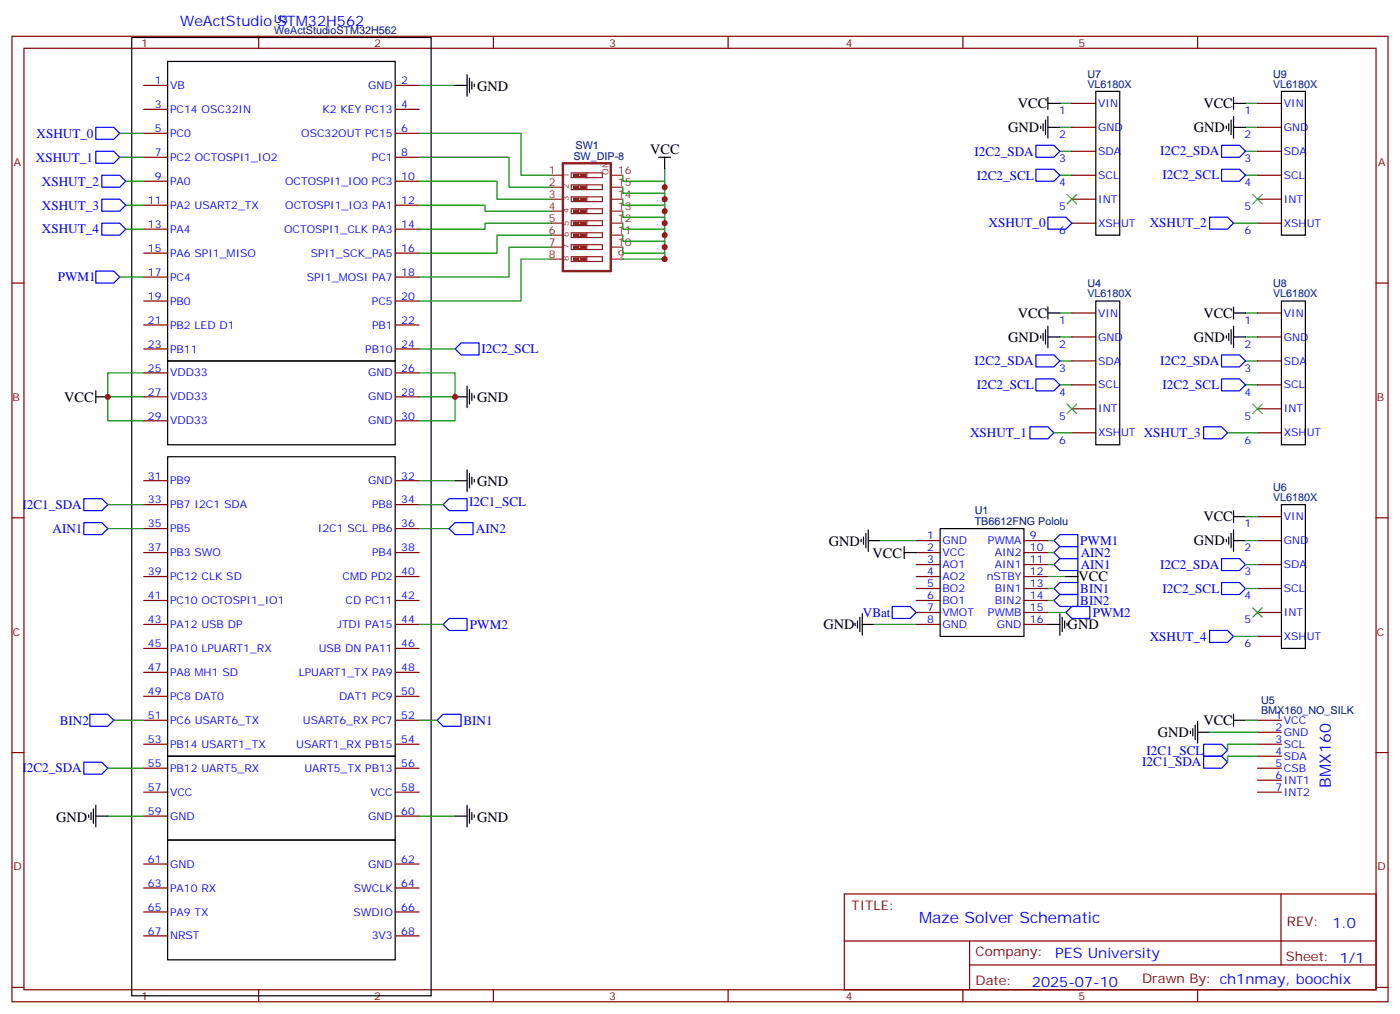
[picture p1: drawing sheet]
<svg xmlns="http://www.w3.org/2000/svg" width="412mm" height="299mm" viewBox="0 0 412 299" stroke-linecap="round" stroke-linejoin="round" font-family="sans-serif">
<g fill="none" stroke="#870000" stroke-width=".35">
<path d="M3.5 10.7h405.4v284.3h-405.4zM7.1 14.2h398.2v277.3h-398.2zM76.2 10.7v3.5M145.3 10.7v3.5M214.5 10.7v3.5M283.6 10.7v3.5M352.8 10.7v3.5M42.3 25.2h7.1M42.3 32.2h7.1M42.3 39.3h7.1M116.4 25.2h7.1M116.4 32.2h7.1"/>
<path d="M116.4 39.3h7.1M315.7 37.5h7.1M315.7 30.4h7.1M370.4 37.5h7.1M370.4 30.4h7.1M42.3 46.3h7.1M42.3 53.4h7.1M116.4 46.3h7.1M116.4 53.4h7.1M315.7 58.7h7.1M315.7 51.6h7.1M315.7 44.6h7.1"/>
<path d="M370.4 58.7h7.1M370.4 51.6h7.1M370.4 44.6h7.1M42.3 60.4h7.1M42.3 67.5h7.1M42.3 74.5h7.1M116.4 60.4h7.1M116.4 67.5h7.1M116.4 74.5h7.1M315.7 65.7h7.1M370.4 65.7h7.1M3.5 83.4h3.6"/>
<path d="M42.3 81.6h7.1M42.3 88.7h7.1M42.3 95.7h7.1M116.4 81.6h7.1M116.4 88.7h7.1M116.4 95.7h7.1M315.7 99.2h7.1M315.7 92.2h7.1M370.4 99.2h7.1M370.4 92.2h7.1M405.3 83.4h3.6M42.3 102.8h7.1"/>
<path d="M42.3 109.8h7.1M42.3 116.9h7.1M116.4 102.8h7.1M116.4 109.8h7.1M116.4 116.9h7.1M315.7 113.3h7.1M315.7 106.3h7.1M370.4 113.3h7.1M370.4 106.3h7.1M42.3 123.9h7.1M116.4 123.9h7.1M315.7 127.5h7.1"/>
<path d="M315.7 120.4h7.1M370.4 127.5h7.1M370.4 120.4h7.1M3.5 152.5h3.6M42.3 141.6h7.1M42.3 148.6h7.1M42.3 155.7h7.1M116.4 141.6h7.1M116.4 148.6h7.1M116.4 155.7h7.1M269.9 159.2h7M301.6 159.2h7.1"/>
<path d="M370.4 159.2h7.1M370.4 152.2h7.1M405.3 152.5h3.6M42.3 162.7h7.1M42.3 169.8h7.1M42.3 176.8h7.1M116.4 162.7h7.1M116.4 169.8h7.1M116.4 176.8h7.1M269.9 162.7h7M269.9 166.3h7M269.9 169.8h7"/>
<path d="M269.9 173.3h7M269.9 176.8h7M301.6 162.7h7.1M301.6 166.3h7.1M301.6 169.8h7.1M301.6 173.3h7.1M301.6 176.8h7.1M370.4 166.3h7.1M370.4 173.3h7.1M42.3 183.9h7.1M42.3 191h7.1M42.3 198h7.1"/>
<path d="M116.4 183.9h7.1M116.4 191h7.1M116.4 198h7.1M269.9 180.4h7M269.9 183.9h7M301.6 180.4h7.1M301.6 183.9h7.1M370.4 180.4h7.1M370.4 187.4h7.1M42.3 212.1h7.1M42.3 219.2h7.1M42.3 205.1h7.1"/>
<path d="M116.4 212.1h7.1M116.4 219.2h7.1M116.4 205.1h7.1M370.4 212.1h7.1M370.4 215.7h7.1M370.4 219.2h7.1M3.5 221.7h3.6M42.3 226.2h7.1M42.3 233.3h7.1M116.4 226.2h7.1M116.4 233.3h7.1M370.4 222.7h7.1"/>
<path d="M370.4 226.2h7.1M370.4 229.8h7.1M370.4 233.3h7.1M405.3 221.7h3.6M42.3 240.3h7.1M42.3 254.5h7.1M116.4 240.3h7.1M116.4 254.5h7.1M42.3 261.5h7.1M42.3 268.6h7.1M42.3 275.6h7.1M116.4 261.5h7.1"/>
<path d="M116.4 268.6h7.1M116.4 275.6h7.1M248.7 263.3h156.6v28.2h-156.6zM248.7 277.1h156.5M285.6 277.1v14.1M377.3 263.3v20.9M3.5 290.8h3.6M76.2 291.5v3.5M145.3 291.5v3.5M214.5 291.5v3.5M283.6 291.5v3.5M285.6 284.2h119.6"/>
<path d="M352.8 291.5v3.5M405.3 290.8h3.6"/>
</g>
<g fill="none" stroke="#000" stroke-width=".35">
<path d="M38.8 11h88.2v282.3h-88.2zM49.4 18.1h67v88.2h-67zM134.1 25.2h3.5M137.6 22v6.3M138.3 23v4.3M139 24.1v2.1M139.7 24.8v.7M306.6 37.1v.8M307.3 36.4v2.2M308 35.4v4.2M308.7 28.7v3.5M308.7 34.3v6.4"/>
<path d="M308.7 30.4h3.5M308.7 37.5h3.5M322.8 26.9h7v42.4h-7zM361.2 37.1v.8M361.9 36.4v2.2M362.7 35.4v4.2M363.4 28.7v3.5M363.4 34.3v6.4M363.4 30.4h3.5M363.4 37.5h3.5M377.5 26.9h7v42.4h-7zM194 46.3h3.6"/>
<path d="M195.8 46.3v3.5M306.6 98.9v.7M307.3 98.2v2.1M308 97.1v4.3M308.7 92.2h3.5M308.7 90.4v3.5M308.7 96.1v6.3M308.7 99.2h3.5M322.8 88.7h7v42.3h-7zM361.2 98.9v.7M361.9 98.2v2.1M362.7 97.1v4.3"/>
<path d="M363.4 90.4v3.5M363.4 96.1v6.3M363.4 92.2h3.5M363.4 99.2h3.5M377.5 88.7h7v42.3h-7zM28.2 116.9h3.5M28.2 115.1v3.5M49.4 106.3h67v24.7h-67zM134.1 116.9h3.5M137.6 113.7v6.4M138.3 114.8v4.2M139 115.8v2.1"/>
<path d="M139.7 116.5v.7M49.4 134.5h67v88.2h-67zM137.6 138.4v6.3M138.3 139.5v4.2M134.1 141.6h3.5M139 140.5v2.1M139.7 141.2v.7M253.6 158.9v.7M254.4 158.2v2.1M255.1 157.1v4.2M255.8 159.2h3.5M255.8 156v6.4"/>
<path d="M276.9 155.7h24.7v31.7h-24.7zM361.2 158.9v.7M361.9 158.2v2.1M362.7 157.1v4.2M363.4 159.2h3.5M363.4 150.4v3.5M363.4 156v6.4M363.4 152.2h3.5M377.5 148.6h7v42.4h-7zM266.3 162.7h3.6M266.3 161v3.5M314 169.8h3.5"/>
<path d="M317.5 168v3.6M251.9 183.6v.7M252.6 182.8v2.2M253.3 181.8v4.2M254 183.9h3.5M254 180.7v6.4M308.7 183.9h3.5M312.2 180.7v6.4M312.9 181.8v4.2M313.6 182.8v2.2M314.3 183.6v.7M350.7 215.3v.7"/>
<path d="M351.4 214.6v2.1M352.1 213.5v4.3M352.8 215.7h3.5M352.8 212.5v6.3M363.4 210.4v3.5M363.4 212.1h3.5M26.1 240v.7M26.8 239.3v2.1M27.5 238.2v4.3M28.2 237.2v6.3M49.4 222.7h67v24.7h-67zM137.6 237.2v6.3"/>
<path d="M138.3 238.2v4.3M139 239.3v2.1M139.7 240v.7M28.2 240.3h3.5M49.4 247.4h67v35.3h-67zM134.1 240.3h3.5"/>
</g>
<g fill="none" stroke="#008700" stroke-width=".35">
<path d="M35.3 39.3h7M123.5 39.3h30v12.3h8.8M123.5 25.2h10.6M312.2 30.4h3.5M312.2 37.5h3.5M366.9 30.4h3.5M366.9 37.5h3.5M35.3 46.3h7M37 53.4h5.3M123.5 46.3h26.4v8.8h12.4M123.5 53.4h22.9v5.3h15.9M183.4 58.7v1.7h12.4v1.8"/>
<path d="M183.4 55.1v1.8h12.4v1.8M183.4 51.6v1.8h12.4v1.7M195.8 49.8v26.5h-12.4M312.2 44.6h3.5M312.2 51.6h3.5M366.9 44.6h3.5M366.9 51.6h3.5M37 60.4h5.3M37 67.5h5.3M123.5 60.4h19.4v1.8h19.4M162.3 65.7h-19.4v1.8h-19.4M162.3 69.3h-15.9v5.2h-22.9"/>
<path d="M162.3 72.8h-12.4v8.8h-26.4M162.3 76.3h-8.8v12.4h-30M183.4 72.8v1.7h12.4v1.8M183.4 69.3v1.7h12.4v1.8M183.4 65.7v1.8h12.4v1.8M183.4 62.2v1.8h12.4v1.7M363.4 65.7h7M35.3 81.6h7M312.2 92.2h3.5M312.2 99.2h3.5M366.9 92.2h3.5M366.9 99.2h3.5"/>
<path d="M31.7 116.9h10.6M42.3 109.8h-10.6v14.1h10.6M123.5 109.8h10.6v14.1h-10.6M123.5 116.9h10.6M123.5 102.8h10.6M312.2 106.3h3.5M312.2 113.3h3.5M366.9 106.3h3.5M366.9 113.3h3.5M310.4 127.5h5.3M361.6 127.5h8.8M31.7 155.7h10.6"/>
<path d="M31.7 148.6h10.6M123.5 141.6h10.6M123.5 155.7h8.8M123.5 148.6h7M259.3 159.2h10.6M308.7 159.2h1.7M366.9 159.2h3.5M366.9 152.2h3.5M308.7 169.8h5.3M308.7 173.3h1.7M308.7 166.3h1.7M308.7 162.7h1.7"/>
<path d="M308.7 176.8h1.7M366.9 173.3h3.5M366.9 166.3h3.5M123.5 183.9h7M257.5 183.9h12.4M308.7 180.4h5.3M363.4 187.4h7M33.5 212.1h8.8M123.5 212.1h5.3M356.3 215.7h14.1M366.9 212.1h3.5M370.4 219.2h-8.8v1.7"/>
<path d="M31.7 226.2h10.6M370.4 222.7h-8.8v1.8M31.7 240.3h10.6M123.5 240.3h10.6"/>
</g>
<g fill="none" stroke="#00f" stroke-width=".35">
<path d="M28.2 37.5h5.3l1.8 1.8-1.8 1.7h-5.3zM28.2 44.6h5.3l1.8 1.7-1.8 1.8h-5.3zM30 51.6h5.3l1.7 1.8-1.7 1.7h-5.3zM30 58.7h5.3l1.7 1.7-1.7 1.8h-5.3zM305.2 42.8h5.2l1.8 1.8-1.8 1.7h-5.2zM305.2 49.8h5.2l1.8 1.8-1.8 1.8h-5.2zM359.8 42.8h5.3l1.8 1.8-1.8 1.7h-5.3zM359.8 49.8h5.3l1.8 1.8-1.8 1.8h-5.3zM28.2 79.8h5.3l1.8 1.8-1.8 1.8h-5.3zM30 65.7h5.3l1.7 1.8-1.7 1.8h-5.3zM308.7 64h5.3l1.7 1.7-1.7 1.8h-5.3zM356.3 64h5.3l1.8 1.7-1.8 1.8h-5.3z"/>
<path d="M135.8 101h5.3v3.5h-5.3l-1.7-1.7zM305.2 104.5h5.2l1.8 1.8-1.8 1.8h-5.2zM305.2 111.6h5.2l1.8 1.7-1.8 1.8h-5.2zM359.8 104.5h5.3l1.8 1.8-1.8 1.8h-5.3zM359.8 111.6h5.3l1.8 1.7-1.8 1.8h-5.3zM303.4 125.7h5.3l1.7 1.8-1.7 1.7h-5.3zM354.5 125.7h5.3l1.8 1.8-1.8 1.7h-5.3zM24.7 146.9h5.3l1.7 1.7-1.7 1.8h-5.3zM24.7 153.9h5.3l1.7 1.8-1.7 1.7h-5.3zM130.5 148.6l1.8-1.7h5.3v3.5h-5.3zM132.3 155.7l1.8-1.8h5.2v3.5h-5.2zM310.4 159.2l1.8-1.8h5.3v3.6h-5.3z"/>
<path d="M262.8 178.6h5.3l1.8 1.8-1.8 1.7h-5.3zM310.4 162.7l1.8-1.7h5.3v3.5h-5.3zM310.4 166.3l1.8-1.8h5.3v3.5h-5.3zM310.4 173.3l1.8-1.7h5.3v3.5h-5.3zM310.4 176.8l1.8-1.7h5.3v3.5h-5.3zM359.8 171.6h5.3l1.8 1.7-1.8 1.8h-5.3zM359.8 164.5h5.3l1.8 1.8-1.8 1.7h-5.3zM132.3 182.1h5.3v3.6h-5.3l-1.8-1.8zM314 180.4l1.7-1.8h5.3v3.5h-5.3zM356.3 185.7h5.3l1.8 1.7-1.8 1.8h-5.3zM26.5 210.4h5.2l1.8 1.7-1.8 1.8h-5.2zM128.8 212.1l1.7-1.7h5.3v3.5h-5.3z"/>
<path d="M354.5 219.2h5.3l1.8 1.7-1.8 1.8h-5.3zM24.7 224.5h5.3l1.7 1.7-1.7 1.8h-5.3zM354.5 222.7h5.3l1.8 1.8-1.8 1.7h-5.3z"/>
</g>
<g fill="none" stroke="#8c2424" stroke-width=".35">
<path d="M162.3 58.7h3.5M162.3 55.1h3.5M162.3 51.6h3.5M168.3 50.9h9.1v1.4h-9.1zM168.3 54.4h9.1v1.4h-9.1zM168.3 58h9.1v1.4h-9.1zM170.4 59h.7M170.4 58.3h.7M170.4 55.5h.7M170.4 54.8h.7M170.4 52h.7M170.4 51.3h.7"/>
<path d="M172.9 50.9v1.4M172.9 54.4v1.4M172.9 58v1.4M179.9 58.7h3.5M179.9 55.1h3.5M179.9 51.6h3.5M162.3 76.3h3.5M162.3 72.8h3.5M162.3 69.3h3.5M162.3 65.7h3.5M162.3 62.2h3.5M168.3 75.6h9.1v1.4h-9.1z"/>
<path d="M168.3 61.5h9.1v1.4h-9.1zM168.3 65h9.1v1.4h-9.1zM168.3 68.5h9.1v1.5h-9.1zM168.3 72.1h9.1v1.4h-9.1zM170.4 76.7h.7M170.4 76h.7M170.4 73.1h.7M170.4 72.4h.7M170.4 69.6h.7M170.4 68.9h.7M170.4 66.1h.7M170.4 65.4h.7"/>
<path d="M170.4 62.5h.7M170.4 61.8h.7M172.9 61.5v1.4M172.9 65v1.4M172.9 68.5v1.5M172.9 72.1v1.4M172.9 75.6v1.4M179.9 76.3h3.5M179.9 72.8h3.5M179.9 69.3h3.5M179.9 65.7h3.5M179.9 62.2h3.5"/>
</g>
<path d="M165.8 48.1h14.1v31.7h-14.1z" fill="none" stroke="#8c2424" stroke-width=".71"/>
<g fill="#8c2424" stroke="#8c2424" stroke-width=".35">
<path d="M171.1 76h1.4v.7h-1.4z"/>
<path d="M169 76h1.4v.7h-1.4z"/>
<path d="M171.1 72.4h1.4v.7h-1.4z"/>
<path d="M169 72.4h1.4v.7h-1.4z"/>
<path d="M171.1 68.9h1.4v.7h-1.4z"/>
<path d="M169 68.9h1.4v.7h-1.4z"/>
<path d="M171.1 65.4h1.4v.7h-1.4z"/>
<path d="M169 65.4h1.4v.7h-1.4z"/>
<path d="M171.1 61.8h1.4v.7h-1.4z"/>
<path d="M169 61.8h1.4v.7h-1.4z"/>
<path d="M171.1 58.3h1.4v.7h-1.4z"/>
<path d="M169 58.3h1.4v.7h-1.4z"/>
<path d="M171.1 54.8h1.4v.7h-1.4z"/>
<path d="M169 54.8h1.4v.7h-1.4z"/>
<path d="M171.1 51.3h1.4v.7h-1.4z"/>
<path d="M169 51.3h1.4v.7h-1.4z"/>
</g>
<path d="M314.3 57.3l2.8 2.8M317.1 57.3l-2.8 2.8M369 57.3l2.8 2.8M371.8 57.3l-2.8 2.8M314.3 119l2.8 2.8M317.1 119l-2.8 2.8M369 119l2.8 2.8M371.8 119l-2.8 2.8M369 179l2.8 2.8M371.8 179l-2.8 2.8" fill="none" stroke="#3c3" stroke-width=".35"/>
<g fill="#c00">
<circle cx="134.1" cy="116.9" r=".88"/>
<circle cx="195.8" cy="76.3" r=".88"/>
<circle cx="195.8" cy="72.8" r=".88"/>
<circle cx="195.8" cy="69.3" r=".88"/>
<circle cx="195.8" cy="65.7" r=".88"/>
<circle cx="195.8" cy="62.2" r=".88"/>
<circle cx="195.8" cy="58.7" r=".88"/>
<circle cx="195.8" cy="55.1" r=".88"/>
<circle cx="31.8" cy="116.9" r=".88"/>
</g>
<g font-size="4.6" fill="#00f">
<text x="392" y="232" transform="rotate(-90 392 232)">BMX160</text>
<text x="270.8" y="271.8">Maze Solver Schematic</text>
</g>
<g font-size="4.2" fill="#00f">
<text x="53.1" y="7.7">WeActStudio STM32H562</text>
<text x="392.5" y="273.2">1.0</text>
<text x="310.8" y="282.1">PES University</text>
<text x="304" y="290.6">2025-07-10</text>
</g>
<g font-size="4.2">
<text x="140.5" y="26.8">GND</text>
<text x="299.8" y="31.9">VCC</text>
<text x="354.5" y="31.9">VCC</text>
<text x="297" y="38.9">GND</text>
<text x="351.7" y="38.9">GND</text>
<text x="191.5" y="45.5">VCC</text>
<text x="299.8" y="93.6">VCC</text>
<text x="354.5" y="93.6">VCC</text>
<text x="297" y="100.6">GND</text>
<text x="351.7" y="100.6">GND</text>
<text x="18.9" y="118.5">VCC</text>
<text x="140.5" y="118.5">GND</text>
<text x="140.5" y="143.2">GND</text>
<text x="354.5" y="153.6">VCC</text>
<text x="244.1" y="160.8">GND</text>
<text x="351.7" y="160.6">GND</text>
<text x="257" y="164.4">VCC</text>
<text x="317.7" y="171.2">VCC</text>
<text x="242.5" y="185.3">GND</text>
<text x="314.5" y="185.3">GND</text>
<text x="354.5" y="213.5">VCC</text>
<text x="341.1" y="217.1">GND</text>
<text x="16.6" y="242">GND</text>
<text x="140.5" y="242">GND</text>
</g>
<g font-size="3.9" fill="#00f">
<text x="10.8" y="40.5">XSHUT_0</text>
<text x="10.6" y="47.6">XSHUT_1</text>
<text x="287.1" y="45.8">I2C2_SDA</text>
<text x="341.7" y="45.8">I2C2_SDA</text>
<text x="287.7" y="52.9">I2C2_SCL</text>
<text x="342.4" y="52.8">I2C2_SCL</text>
<text x="12.3" y="54.6">XSHUT_2</text>
<text x="12.3" y="61.7">XSHUT_3</text>
<text x="12.3" y="68.8">XSHUT_4</text>
<text x="291.2" y="67">XSHUT_0</text>
<text x="338.7" y="67">XSHUT_2</text>
<text x="17" y="82.9">PWM1</text>
<text x="141.8" y="104.1">I2C2_SCL</text>
<text x="287.1" y="107.6">I2C2_SDA</text>
<text x="341.7" y="107.5">I2C2_SDA</text>
<text x="287.7" y="114.6">I2C2_SCL</text>
<text x="342.4" y="114.6">I2C2_SCL</text>
<text x="285.7" y="128.7">XSHUT_1</text>
<text x="336.9" y="128.7">XSHUT_3</text>
<text x="6.6" y="149.8">I2C1_SDA</text>
<text x="138.2" y="149">I2C1_SCL</text>
<text x="15.5" y="157">AIN1</text>
<text x="140.2" y="157">AIN2</text>
<text x="318.2" y="160.6">PWM1</text>
<text x="318.3" y="164">AIN2</text>
<text x="318.3" y="167.5">AIN1</text>
<text x="341.7" y="167.5">I2C2_SDA</text>
<text x="318.2" y="174.6">BIN1</text>
<text x="318.2" y="178.1">BIN2</text>
<text x="342.4" y="174.6">I2C2_SCL</text>
<text x="138.4" y="185.3">PWM2</text>
<text x="254.2" y="181.6">VBat</text>
<text x="321.9" y="181.8">PWM2</text>
<text x="338.7" y="188.7">XSHUT_4</text>
<text x="17.6" y="213.4">BIN2</text>
<text x="136.5" y="213.4">BIN1</text>
<text x="6.6" y="227.4">I2C2_SDA</text>
<text x="336.5" y="225.7">I2C1_SDA</text>
<text x="337.7" y="222.2">I2C1_SCL</text>
</g>
<g font-size="3.9" fill="#800">
<text x="250.9" y="268.1">TITLE:</text>
<text x="379.1" y="272.8">REV:</text>
<text x="287.4" y="281.7">Company:</text>
<text x="378.7" y="282.9">Sheet: 1/1</text>
<text x="287.4" y="290">Date:</text>
<text x="336.4" y="289.4">Drawn By: ch1nmay, boochix</text>
</g>
<g font-size="3.2" fill="#000080">
<text x="80.7" y="10">WeActStudioSTM32H562</text>
<text x="80.7" y="6.9">U3</text>
<text x="320.3" y="22.9">U7</text>
<text x="375" y="22.9">U9</text>
<text x="320.3" y="25.9">VL6180X</text>
<text x="375" y="25.9">VL6180X</text>
<text x="168.9" y="47">SW_DIP-8</text>
<text x="169.6" y="43.9">SW1</text>
<text x="320.3" y="87.6">VL6180X</text>
<text x="320.3" y="84.7">U4</text>
<text x="375" y="87.6">VL6180X</text>
<text x="375" y="84.7">U8</text>
<text x="375" y="147.6">VL6180X</text>
<text x="375" y="144.6">U6</text>
<text x="287.1" y="154.6">TB6612FNG Pololu</text>
<text x="287.1" y="151.5">U1</text>
<text x="371.5" y="207.4">U5</text>
<text x="371.5" y="210.4">BMX160_NO_SILK</text>
</g>
<g font-size="3.2" fill="#800">
<text x="41.6" y="13.8">1</text>
<text x="110.3" y="13.8">2</text>
<text x="179.4" y="13.8">3</text>
<text x="249.2" y="13.8">4</text>
<text x="317.7" y="13.8">5</text>
<text x="4.1" y="48.9">A</text>
<text x="405.9" y="48.9">A</text>
<text x="3.7" y="118">B</text>
<text x="405.5" y="118">B</text>
<text x="3.7" y="187.2">C</text>
<text x="405.6" y="187.2">C</text>
<text x="4" y="256.3">D</text>
<text x="405.8" y="256.3">D</text>
<text x="41.6" y="294.6">1</text>
<text x="110.3" y="294.6">2</text>
<text x="179.4" y="294.6">3</text>
<text x="249.2" y="294.6">4</text>
<text x="317.7" y="294.6">5</text>
</g>
<g font-size="3.2" fill="#00f">
<text x="45.6" y="24.8">1</text>
<text x="50.1" y="26.2">VB</text>
<text x="108.4" y="26.2">GND</text>
<text x="118.2" y="24.8">2</text>
<text x="45.6" y="31.9">3</text>
<text x="50.1" y="33.3">PC14 OSC32IN</text>
<text x="95" y="33.3">K2 KEY PC13</text>
<text x="118.2" y="31.9">4</text>
<text x="312" y="33.6">1</text>
<text x="323.5" y="31.5">VIN</text>
<text x="366.6" y="33.6">1</text>
<text x="378.2" y="31.5">VIN</text>
<text x="45.6" y="38.9">5</text>
<text x="50.1" y="40.3">PC0</text>
<text x="88.7" y="40.3">OSC32OUT PC15</text>
<text x="118.2" y="38.9">6</text>
<text x="312" y="40.7">2</text>
<text x="323.5" y="38.6">GND</text>
<text x="366.6" y="40.7">2</text>
<text x="378.2" y="38.6">GND</text>
<text x="45.6" y="46">7</text>
<text x="50.1" y="47.4">PC2 OCTOSPI1_IO2</text>
<text x="109.6" y="47.4">PC1</text>
<text x="118.2" y="46">8</text>
<text x="312" y="47.7">3</text>
<text x="323.5" y="45.6">SDA</text>
<text x="366.6" y="47.7">3</text>
<text x="378.2" y="45.6">SDA</text>
<text x="45.6" y="53">9</text>
<text x="118.2" y="53">10</text>
<text x="323.5" y="52.7">SCL</text>
<text x="378.2" y="52.7">SCL</text>
<text x="50.1" y="54.4">PA0</text>
<text x="84" y="54.4">OCTOSPI1_IO0 PC3</text>
<text x="312" y="54.8">4</text>
<text x="323.5" y="59.7">INT</text>
<text x="366.6" y="54.8">4</text>
<text x="378.2" y="59.7">INT</text>
<text x="43.6" y="60.1">11</text>
<text x="50.1" y="61.5">PA2 USART2_TX</text>
<text x="84" y="61.5">OCTOSPI1_IO3 PA1</text>
<text x="118.2" y="60.1">12</text>
<text x="312" y="61.8">5</text>
<text x="366.6" y="61.8">5</text>
<text x="43.6" y="67.1">13</text>
<text x="50.1" y="68.5">PA4</text>
<text x="83.7" y="68.5">OCTOSPI1_CLK PA3</text>
<text x="118.2" y="67.1">14</text>
<text x="312" y="68.9">6</text>
<text x="323.5" y="66.8">XSHUT</text>
<text x="366.6" y="68.9">6</text>
<text x="378.2" y="66.8">XSHUT</text>
<text x="43.6" y="74.2">15</text>
<text x="50.1" y="75.6">PA6 SPI1_MISO</text>
<text x="91.6" y="75.6">SPI1_SCK_PA5</text>
<text x="118.2" y="74.2">16</text>
<text x="43.6" y="81.2">17</text>
<text x="50.1" y="82.7">PC4</text>
<text x="90.4" y="82.7">SPI1_MOSI PA7</text>
<text x="118.2" y="81.2">18</text>
<text x="43.6" y="88.3">19</text>
<text x="50.1" y="89.7">PB0</text>
<text x="109.6" y="89.7">PC5</text>
<text x="118.2" y="88.3">20</text>
<text x="43.6" y="95.4">21</text>
<text x="118.2" y="95.4">22</text>
<text x="312" y="95.4">1</text>
<text x="323.5" y="93.2">VIN</text>
<text x="366.6" y="95.4">1</text>
<text x="378.2" y="93.2">VIN</text>
<text x="50.1" y="96.8">PB2 LED D1</text>
<text x="109.6" y="96.8">PB1</text>
<text x="323.5" y="100.3">GND</text>
<text x="378.2" y="100.3">GND</text>
<text x="43.6" y="102.4">23</text>
<text x="50.1" y="103.8">PB11</text>
<text x="107.6" y="103.8">PB10</text>
<text x="118.2" y="102.4">24</text>
<text x="312" y="102.4">2</text>
<text x="323.5" y="107.4">SDA</text>
<text x="366.6" y="102.4">2</text>
<text x="378.2" y="107.4">SDA</text>
<text x="43.6" y="109.5">25</text>
<text x="50.1" y="110.9">VDD33</text>
<text x="108.4" y="110.9">GND</text>
<text x="118.2" y="109.5">26</text>
<text x="312" y="109.5">3</text>
<text x="366.6" y="109.5">3</text>
<text x="43.6" y="116.5">27</text>
<text x="50.1" y="117.9">VDD33</text>
<text x="108.4" y="117.9">GND</text>
<text x="118.2" y="116.5">28</text>
<text x="312" y="116.5">4</text>
<text x="323.5" y="114.4">SCL</text>
<text x="366.6" y="116.5">4</text>
<text x="378.2" y="114.4">SCL</text>
<text x="43.6" y="123.6">29</text>
<text x="50.1" y="125">VDD33</text>
<text x="108.4" y="125">GND</text>
<text x="118.2" y="123.6">30</text>
<text x="312" y="123.6">5</text>
<text x="323.5" y="121.5">INT</text>
<text x="366.6" y="123.6">5</text>
<text x="378.2" y="121.5">INT</text>
<text x="312" y="130.6">6</text>
<text x="323.5" y="128.5">XSHUT</text>
<text x="366.6" y="130.6">6</text>
<text x="378.2" y="128.5">XSHUT</text>
<text x="43.6" y="141.2">31</text>
<text x="50.1" y="142.6">PB9</text>
<text x="108.4" y="142.6">GND</text>
<text x="118.2" y="141.2">32</text>
<text x="43.6" y="148.3">33</text>
<text x="50.1" y="149.7">PB7 I2C1 SDA</text>
<text x="109.6" y="149.7">PB8</text>
<text x="118.2" y="148.3">34</text>
<text x="43.6" y="155.3">35</text>
<text x="118.2" y="155.3">36</text>
<text x="366.6" y="155.3">1</text>
<text x="378.2" y="153.2">VIN</text>
<text x="50.1" y="156.7">PB5</text>
<text x="93.6" y="156.7">I2C1 SCL PB6</text>
<text x="273.1" y="158.9">1</text>
<text x="277.6" y="160.3">GND</text>
<text x="291" y="160.3">PWMA</text>
<text x="303.4" y="158.9">9</text>
<text x="378.2" y="160.3">GND</text>
<text x="43.6" y="162.4">37</text>
<text x="50.1" y="163.8">PB3 SWO</text>
<text x="109.6" y="163.8">PB4</text>
<text x="118.2" y="162.4">38</text>
<text x="273.1" y="162.4">2</text>
<text x="273.1" y="165.9">3</text>
<text x="277.6" y="163.8">VCC</text>
<text x="277.6" y="167.3">AO1</text>
<text x="293" y="163.8">AIN2</text>
<text x="293" y="167.3">AIN1</text>
<text x="303.4" y="162.4">10</text>
<text x="303.4" y="165.9">11</text>
<text x="366.6" y="162.4">2</text>
<text x="378.2" y="167.3">SDA</text>
<text x="43.6" y="169.4">39</text>
<text x="50.1" y="170.9">PC12 CLK SD</text>
<text x="100.9" y="170.9">CMD PD2</text>
<text x="118.2" y="169.4">40</text>
<text x="273.1" y="169.4">4</text>
<text x="273.1" y="173">5</text>
<text x="277.6" y="170.9">AO2</text>
<text x="290.7" y="170.9">nSTBY</text>
<text x="303.4" y="169.4">12</text>
<text x="303.4" y="173">13</text>
<text x="366.6" y="169.4">3</text>
<text x="43.6" y="176.5">41</text>
<text x="50.1" y="177.9">PC10 OCTOSPI1_IO1</text>
<text x="101.8" y="177.9">CD PC11</text>
<text x="118.2" y="176.5">42</text>
<text x="273.1" y="176.5">6</text>
<text x="277.6" y="174.4">BO2</text>
<text x="277.6" y="177.9">BO1</text>
<text x="293" y="174.4">BIN1</text>
<text x="293" y="177.9">BIN2</text>
<text x="303.4" y="176.5">14</text>
<text x="366.6" y="176.5">4</text>
<text x="378.2" y="174.4">SCL</text>
<text x="43.6" y="183.6">43</text>
<text x="50.1" y="185">PA12 USB DP</text>
<text x="99.3" y="185">JTDI PA15</text>
<text x="118.2" y="183.6">44</text>
<text x="273.1" y="180">7</text>
<text x="273.1" y="183.6">8</text>
<text x="277.6" y="181.4">VMOT</text>
<text x="277.6" y="185">GND</text>
<text x="291" y="181.4">PWMB</text>
<text x="293.6" y="185">GND</text>
<text x="303.4" y="180">15</text>
<text x="303.4" y="183.6">16</text>
<text x="366.6" y="183.6">5</text>
<text x="378.2" y="181.4">INT</text>
<text x="43.6" y="190.6">45</text>
<text x="118.2" y="190.6">46</text>
<text x="366.6" y="190.6">6</text>
<text x="378.2" y="188.5">XSHUT</text>
<text x="43.6" y="197.7">47</text>
<text x="50.1" y="192">PA10 LPUART1_RX</text>
<text x="93.9" y="192">USB DN PA11</text>
<text x="118.2" y="197.7">48</text>
<text x="50.1" y="199.1">PA8 MH1 SD</text>
<text x="88" y="199.1">LPUART1_TX PA9</text>
<text x="43.6" y="204.7">49</text>
<text x="50.1" y="206.1">PC8 DAT0</text>
<text x="99.9" y="206.1">DAT1 PC9</text>
<text x="118.2" y="204.7">50</text>
<text x="43.6" y="211.8">51</text>
<text x="50.1" y="213.2">PC6 USART6_TX</text>
<text x="89.2" y="213.2">USART6_RX PC7</text>
<text x="118.2" y="211.8">52</text>
<text x="375.7" y="211.8">1</text>
<text x="375.7" y="215.3">2</text>
<text x="378.2" y="213.2">VCC</text>
<text x="43.6" y="218.8">53</text>
<text x="50.1" y="220.2">PB14 USART1_TX</text>
<text x="87.2" y="220.2">USART1_RX PB15</text>
<text x="118.2" y="218.8">54</text>
<text x="375.7" y="218.8">3</text>
<text x="378.2" y="216.7">GND</text>
<text x="378.2" y="220.2">SCL</text>
<text x="43.6" y="225.9">55</text>
<text x="50.1" y="227.3">PB12 UART5_RX</text>
<text x="89.7" y="227.3">UART5_TX PB13</text>
<text x="118.2" y="225.9">56</text>
<text x="375.7" y="222.4">4</text>
<text x="375.7" y="225.9">5</text>
<text x="378.2" y="223.8">SDA</text>
<text x="378.2" y="227.3">CSB</text>
<text x="43.6" y="232.9">57</text>
<text x="118.2" y="232.9">58</text>
<text x="375.7" y="229.4">6</text>
<text x="375.7" y="232.9">7</text>
<text x="378.2" y="230.8">INT1</text>
<text x="43.6" y="240">59</text>
<text x="50.1" y="234.4">VCC</text>
<text x="109.1" y="234.4">VCC</text>
<text x="118.2" y="240">60</text>
<text x="378.2" y="234.4">INT2</text>
<text x="50.1" y="241.4">GND</text>
<text x="108.4" y="241.4">GND</text>
<text x="43.6" y="254.1">61</text>
<text x="50.1" y="255.5">GND</text>
<text x="108.4" y="255.5">GND</text>
<text x="118.2" y="254.1">62</text>
<text x="43.6" y="261.2">63</text>
<text x="50.1" y="262.6">PA10 RX</text>
<text x="104.2" y="262.6">SWCLK</text>
<text x="118.2" y="261.2">64</text>
<text x="43.6" y="268.2">65</text>
<text x="50.1" y="269.6">PA9 TX</text>
<text x="104.1" y="269.6">SWDIO</text>
<text x="118.2" y="268.2">66</text>
<text x="43.6" y="275.3">67</text>
<text x="118.2" y="275.3">68</text>
<text x="50.1" y="276.7">NRST</text>
<text x="109.5" y="276.7">3V3</text>
</g>
<g font-size="3.2" fill="#8d2323">
<text x="161.7" y="51.3">1</text>
<text x="182" y="51.3">16</text>
<text x="161.7" y="54.8">2</text>
<text x="161.7" y="58.3">3</text>
<text x="182" y="58.3">14</text>
<text x="182" y="54.8">15</text>
<text x="161.7" y="61.8">4</text>
<text x="161.7" y="65.4">5</text>
<text x="182" y="65.4">12</text>
<text x="182" y="61.8">13</text>
<text x="161.7" y="68.9">6</text>
<text x="182" y="68.9">11</text>
<text x="161.7" y="72.4">7</text>
<text x="161.7" y="76">8</text>
<text x="182" y="76">9</text>
<text x="182" y="72.4">10</text>
</g>
<g font-size="2.5" fill="#8d2323">
<text x="167.6" y="52.4" transform="rotate(-90 167.6 52.4)">1</text>
<text x="179.2" y="51.5" transform="rotate(-90 179.2 51.5)">ON</text>
<text x="167.6" y="59.1" transform="rotate(-90 167.6 59.1)">3</text>
<text x="167.6" y="55.6" transform="rotate(-90 167.6 55.6)">2</text>
<text x="167.6" y="62.7" transform="rotate(-90 167.6 62.7)">4</text>
<text x="167.6" y="69.8" transform="rotate(-90 167.6 69.8)">6</text>
<text x="167.6" y="66.5" transform="rotate(-90 167.6 66.5)">5</text>
<text x="167.6" y="76.8" transform="rotate(-90 167.6 76.8)">8</text>
<text x="167.6" y="73.3" transform="rotate(-90 167.6 73.3)">7</text>
</g>
</svg>
